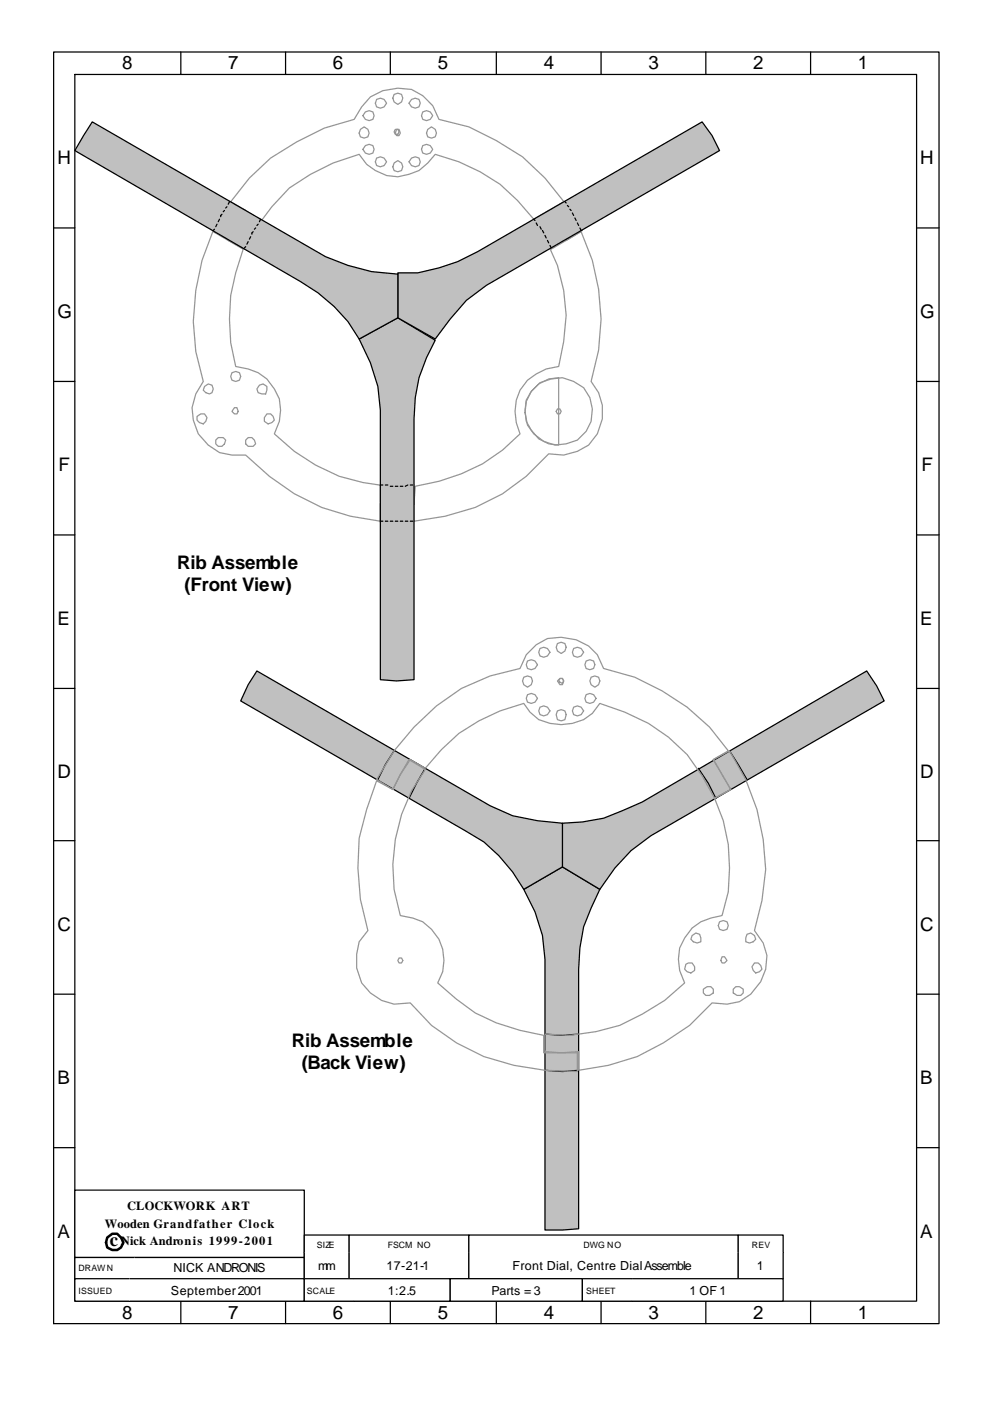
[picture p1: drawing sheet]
<svg xmlns="http://www.w3.org/2000/svg" width="210mm" height="297mm" viewBox="0 0 210 297" stroke-linecap="round" stroke-linejoin="round" font-family="sans-serif">
<g fill="none" stroke="#000" stroke-width=".26">
<path d="M11.4 11h187.8v269.6h-187.8zM15.9 15.8h178.6v260.1h-178.6zM38.4 11v4.8M60.6 11v4.8M82.8 11v4.8M105.3 11v4.8M127.5 11v4.8M149.8 11v4.8M172 11v4.8M11.4 48.3h4.5M194.5 48.3h4.7M11.4 80.9h4.5"/>
<path d="M194.5 80.9h4.7M11.4 113.4h4.5M194.5 113.4h4.7M11.4 146h4.5M194.5 146h4.7M11.4 178.2h4.5M194.5 178.2h4.7M11.4 210.8h4.5M194.5 210.8h4.7M11.4 243.3h4.5M194.5 243.3h4.7M38.4 275.9v4.7"/>
<path d="M60.6 275.9v4.7M82.8 275.9v4.7M105.3 275.9v4.7M127.5 275.9v4.7M149.8 275.9v4.7M172 275.9v4.7"/>
</g>
<g fill="none" stroke="#969696" stroke-width=".26">
<path d="M52.9 37.7l4.5-4.2 5.6-3.4 5.8-2.9 6.3-1.9 1.6-2.6 1.9-2.2 2.6-1.3 3.2-.5 2.9 .3 2.4 1.3 2.1 2.1 1.3 2.9 6.4 1.6 5.8 2.9 5.6 3.4 4.7 4.5 4.3 5.3 3.7 5.9-3.5 2.1-1.6-3.2-2.1-3.2-3.2 1.9-3.4-4-3.7-3.4-4.2-2.7-4.5-2.1-5.1-1.6-1.5 1.9-1.9 1.6-2.1 .8a8.6 8.6 0 0 1-9-2.2l-1.6-2.1-5.6 1.9-4.7 2.4-4.5 2.9-3.7 3.9-3.2 4.3-2.6 4.7-3.5-1.8 1.6-3.2 2.1-3.2-3.2-1.8zM76.5 27.4l.8-.5 .8 .5 .2 .8-.2 .8-.8 .3-.8-.3-.3-.8zM77.5 30.9l.8-.3 .8 .3 .3 .8-.3 .8-.8 .2-.8-.2-.5-.8zM77.5 23.7l.8-.2 .8 .2 .3 .8-.3 .8-.8 .3-.8-.3-.5-.8zM79.9 33.5l.8-.3 .8 .3 .5 .8-.5 .8-.8 .3-.8-.3-.3-.8zM79.9 21.1l.8-.3 .8 .3 .5 .8-.5 .8-.8 .2-.8-.2-.3-.8zM83.6 20l.8-.2 .8 .2 .3 .8-.3 .8-.8 .5-.8-.5-.3-.8zM83.6 34.6l.8-.6 .8 .6 .3 .8-.3 .8-.8 .2-.8-.2-.3-.8zM83.9 27.4h.5l.3 .6-.3 .5h-.5l-.3-.5zM84.1 27.4h.6l.2 .8-.2 .6h-.6l-.2-.6zM87.3 21.1l.8-.3 .8 .3 .3 .8-.3 .8-.8 .2-.8-.2-.5-.8zM87.3 33.5l.8-.3 .8 .3 .3 .8-.3 .8-.8 .3-.8-.3-.5-.8z"/>
<path d="M89.7 23.7l.8-.2 .8 .2 .5 .8-.5 .8-.8 .3-.8-.3-.3-.8zM89.7 30.9l.8-.3 .8 .3 .5 .8-.5 .8-.8 .2-.8-.2-.3-.8zM90.8 27.4l.7-.5 .8 .5 .3 .8-.3 .8-.8 .3-.7-.3-.3-.8zM45.2 49.1l3.2 1.9M48.7 42.8l3.4 1.8-2.1 3.2-1.6 3.2 3.2 1.8-1.6 5.1a37.9 37.9 0 0 0 0 19.8l2.7 .5 2.1 .8 1.8 1.3 1.6 2.2 1.1 2.1 .2 2.4-.2 2.3-1.1 2.7a37.3 37.3 0 0 0 24.1 11.1l5.5-.3v4h-7.1v3.7a42 42 0 0 1-23.6-9.5l-5-4.5h-2.9l-2.6-.5a9.6 9.6 0 0 1-3.5-15.1 42.5 42.5 0 0 1-.2-25.7l2.3-6.3zM52.1 44.6l3.2 2.1M113.2 46.7l3.2-2.1 2.1 3.2 1.6 3.2 3.2-1.9a43.3 43.3 0 0 1 2.1 31.8 9.7 9.7 0 0 1-.5 13.5l-2.4 1.3-2.9 .8-3.2-.3a38.4 38.4 0 0 1-21.9 13.2l-6.7 1.1-7.1 .3v-4l3.7 .3 3.4-.3 .3-3.7a39.2 39.2 0 0 0 18.5-7.7l3.7-3.4a10.2 10.2 0 0 1 1.6-11.4l1.9-1.3 2.1-1.1 2.6-.5 1.1-5.3a33.6 33.6 0 0 0-6.4-25.7zM119.6 42.8l-3.2 1.8M120.1 51l-3.2 1.8M41.8 88.3l.8-.5h.8l.5 .7-.2 .8-.6 .6-.8-.3-.5-.5zM43.4 81.9l.8-.5 .8 .3 .2 .8-.2 .8-.6 .2-.7-.2-.6-.6zM45.8 93.3l.5-.5h1.1l.5 .5-.3 .8-.5 .5h-.8l-.5-.5z"/>
<path d="M49.7 86.4h.6l.2 .8-.2 .6h-.6l-.5-.6zM52.1 93.3l.6-.5h.7l.6 .5 .2 .8-.5 .5h-1l-.6-.5zM55 81.7l.8-.3 .8 .5v.8l-.2 .8h-.8l-.8-.2-.3-.8zM56.6 87.8h.8l.5 .5 .3 .8-.5 .5-.8 .3-.8-.6v-.8zM112.7 83l1.9-1.9 2.3-.8 2.4-.2 2.4 .8 2.1 1.3a7.5 7.5 0 0 1-1.3 11.1l-2.4 .8-2.4 .3a7.3 7.3 0 0 1-6-9.3zM112.7 83l1.6-1.6 2.1-1.1 2.1-.2v14.3l-2.1-.3-2.1-1.1-1.6-1.8a7 7 0 0 1 0-8.2zM118.3 86.7h.5l.3 .5-.3 .6h-.5l-.3-.6zM80.7 102.8v3.7M87.8 106.8v3.7"/>
<circle cx="50" cy="79.8" r="1.09"/>
</g>
<path d="M76.2 71.9l8.2-4.5 7.9 4.7a30.4 30.4 0 0 0-4.5 16.7v55.3l-3.7 .3-3.4-.3v-57.1l-.5-5.1-1.6-5z" fill-rule="evenodd" fill="#c0c0c0" stroke="#000" stroke-width=".26"/>
<g fill="none" stroke="#000" stroke-width=".26">
<path d="M80.7 102.8h.5M80.7 110.5h.5M81.8 102.8h.5M81.8 110.5h.5M82.8 103.1h.5M82.8 110.5h.5M83.9 103.1h.5M83.9 110.5h.5M84.9 103.1h.6M84.9 110.5h.6M86 110.5h.5M86.5 102.8l-.5 .3"/>
<path d="M87 102.8h.6M87 110.5h.6"/>
</g>
<path d="M84.4 57.9h4.2l4.5-1.1 4-1.3 4.2-2.1 47.7-27.6 2.1 3 1.6 3.1-49.5 28.6-4.2 3.2-3.5 3.9-3.2 4.3-7.9-4.5z" fill-rule="evenodd" fill="#c0c0c0" stroke="#000" stroke-width=".26"/>
<g fill="none" stroke="#000" stroke-width=".26">
<path d="M113.2 46.5l.3 .2M113.8 47.3l.2 .5M114.6 48.1l.2 .5M115.1 48.9l.3 .5M115.6 49.9l.3 .5M116.2 51l.2 .5M116.7 52l.2 .6M119.9 42.8l.2 .2M120.4 43.6l.2 .2M120.9 44.4l.3 .2M121.4 45.2l.3 .5M122 46.2l.2 .5"/>
<path d="M122.5 47.3l.3 .5M123 48.3l.3 .6"/>
</g>
<path d="M19.6 25.8l49.5 28.6 4.7 1.9 5 1.3 5.6 .5v9.3l-8.2 4.5a31.8 31.8 0 0 0-12.4-12.2l-47.9-27.8z" fill-rule="evenodd" fill="#c0c0c0" stroke="#000" stroke-width=".26"/>
<g fill="none" stroke="#000" stroke-width=".26">
<path d="M45.5 48.6l-.3 .3M46 47.5l-.2 .6M46.6 46.5l-.3 .5M47.1 45.4l-.3 .3v.2M47.6 44.6l-.2 .3M48.2 43.8l-.3 .3M48.7 42.8l-.3 .5M52.1 52.3l-.2 .3M52.7 51.2l-.3 .6M53.2 50.2l-.3 .5M53.7 49.1l-.3 .3v.3M54.2 48.3l-.2 .3"/>
<path d="M54.8 47.5l-.3 .3M55.3 46.5l-.3 .5"/>
</g>
<path d="M111.1 188.6l8.2-4.8 8 4.8-1.9 3.9-1.6 4-.8 4.5-.2 4.5v55l-3.5 .3h-3.7v-57.4l-.5-5.1-1.6-5z" fill-rule="evenodd" fill="#c0c0c0" stroke="#000" stroke-width=".26"/>
<path d="M115.6 219.3l3.7 .2 3.5-.2M115.6 226.9l3.7 .3 3.5-.3" fill="none" stroke="#000" stroke-width=".26"/>
<path d="M119.3 174.5l4.3-.2 4.5-.8 8.2-3.5 47.6-27.7 2.1 3.1 1.6 3.2-49.5 28.6-4.2 3.2-3.5 3.7-3.1 4.5-8-4.8z" fill-rule="evenodd" fill="#c0c0c0" stroke="#000" stroke-width=".26"/>
<path d="M154.8 159.2l3.7 6.1M148.2 162.9l2.1 3.2 1.6 3.1" fill="none" stroke="#000" stroke-width=".26"/>
<path d="M54.5 142.3l49.5 28.5 4.7 2.1 5.3 1.1 5.3 .5v9.3l-8.2 4.8-2.4-3.7-2.9-3.5-3.1-2.9-51.6-29.9 1.6-3.4z" fill-rule="evenodd" fill="#c0c0c0" stroke="#000" stroke-width=".26"/>
<path d="M83.6 159.2l-1.8 2.9-1.6 3.2M90.2 162.9l-1.8 3.2-1.6 3.1" fill="none" stroke="#000" stroke-width=".26"/>
<g fill="none" stroke="#969696" stroke-width=".26">
<path d="M114.6 137.5l.8-.3 .8 .3 .5 .8-.5 .8-.8 .2-.8-.2-.3-.8zM118.3 136.4l.8-.2 .8 .2 .2 .8-.2 .8-.8 .6-.8-.6-.3-.8zM121.7 137.5l.8-.3 .8 .3 .5 .8-.5 .8-.8 .2-.8-.2-.3-.8zM87.8 154.2a36.9 36.9 0 0 1 22.5-12.5l1.4-2.9 2.1-2.1 2.4-1.3a10.3 10.3 0 0 1 10.5 3.4l1.4 2.9 6.6 1.9 5.8 2.9 5.3 3.4 4.7 4.3 4 5-3.2 1.8 3.7 6.4-3.4 1.8-2.6-4.7a32.3 32.3 0 0 0-16.4-13.5l-5.3-1.9a8.7 8.7 0 0 1-8.2 4.5l-2.4-.2-2.4-.8-1.9-1.6-1.3-1.9-5 1.6-4.5 2.1-4.2 2.7-3.7 3.4-3.5 4-3.2-1.9-2.1 3.2-1.6 3.2-3.4-2.1 3.7-6.1zM111.1 143.6l.8-.3 .8 .3 .3 .8-.3 .8-.8 .5-.8-.5-.2-.8zM111.9 140.1l.8-.2 .8 .2 .5 .8-.5 .8-.8 .3-.8-.3-.2-.8zM111.9 147.3l.8-.3 .8 .3 .5 .8-.5 .8-.8 .2-.8-.2-.2-.8zM114.6 149.9l.8-.2 .8 .2 .5 .8-.5 .8-.8 .3-.8-.3-.3-.8zM118.3 150.7l.8-.2 .8 .2 .2 .8-.2 1.1-.8 .2-.8-.2-.3-1.1zM118.3 144.4l.5-.6h.5l.3 .6-.3 .8h-.5zM118.8 143.8h.5l.3 .6-.3 .5-.8-.5zM121.7 149.9l.8-.2 .8 .2 .5 .8-.5 .8-.8 .3-.8-.3-.3-.8z"/>
<path d="M124.4 147.3l.7-.3 .8 .3 .6 .8-.6 .8-.8 .2-.7-.2-.3-.8zM125.4 143.6l.8-.3 .8 .3 .3 .8-.3 .8-.8 .5-.8-.5-.3-.8zM79.9 165.5l3.4 1.9 1.6-3.2 1.9-3.2 3.4 2.2a34.6 34.6 0 0 0-5.3 30.9 9.4 9.4 0 0 1 8 14.3l3.9 3.4 4 3 4.5 2.1 5 1.6 5.1 1v3.7h7.1v4l-6.9-.3-6.6-1-6.3-1.9-5.9-2.9-5.3-3.7-4.5-4.8a9.4 9.4 0 0 1-10.3-4.2l-1-3.2v-2.9l.5-2.6 1.9-2.4-1.6-6.6-.6-6.6 .3-6.4 1.6-6.1zM151.3 161l3.5-1.8a45.5 45.5 0 0 1 7.7 25.1l-.8 6.6-1.6 6.4a8.5 8.5 0 0 1 1.3 10.8l-2.1 2.7-2.4 1.6-2.6 .5-3.2-.3-4.8 4.8-5.5 3.7-5.6 2.9-6.1 1.9-6.3 1v-3.9l-3.7 .2-3.5-.2v-3.7l5.3 .2 5.6-.8 5-1.3 4.8-2.4 4.7-2.9 4.3-3.7-1.1-2.6-.3-2.4 .3-2.4 1.1-2.1 1.5-2.1 1.9-1.4 2.1-.8 2.4-.5 1.3-5a35.2 35.2 0 0 0-2.9-19.9l3.4-1.8zM146.8 198.3l.8-.5 .8 .3 .3 .8v.8l-.8 .2-.8-.2-.5-.6zM158.5 198.1l.8-.3 .8 .5 .2 .8-.5 .6-.8 .2-.8-.2v-.8zM84.7 203.1h.5l.3 .5-.3 .6h-.5l-.3-.6zM145.5 204.4l.5-.2h.8l.6 .8v.8l-.8 .5-.8-.3-.5-.5zM149.2 209.7l.8-.5h.8l.5 .5v.8l-.8 .5h-.7l-.6-.5zM153.2 202.8h.5l.6 .8-.6 .6h-.5l-.3-.6zM155.6 209.7l.5-.5h.8l.8 .5v.8l-.5 .5h-.8l-.8-.5zM160.1 204.2h.8l.5 .5 .3 .8-.6 .5-.8 .3-.5-.5-.3-.8z"/>
<circle cx="125.1" cy="141" r="1.09"/>
<circle cx="153.5" cy="196.3" r="1.09"/>
</g>
<path d="M15.9 252.3h48.7v14.3h-48.7z" fill-rule="evenodd" fill="#fff" stroke="#000" stroke-width=".26"/>
<path d="M64.6 261.8h9.5v3.8h-9.5z" fill-rule="evenodd" fill="#fff"/>
<path d="M64.6 265.6v-3.8h9.5v3.8" fill="none" stroke="#000" stroke-width=".26"/>
<path d="M74.1 261.8h25.4v3.8h-25.4z" fill-rule="evenodd" fill="#fff"/>
<path d="M74.1 265.6v-3.8h25.4v3.8" fill="none" stroke="#000" stroke-width=".26"/>
<path d="M99.5 261.8h57.1v3.8h-57.1z" fill-rule="evenodd" fill="#fff"/>
<path d="M99.5 265.6v-3.8h57.1v3.8" fill="none" stroke="#000" stroke-width=".26"/>
<path d="M156.6 261.8h9.6v3.8h-9.6z" fill-rule="evenodd" fill="#fff"/>
<path d="M156.6 265.6v-3.8h9.6v3.8" fill="none" stroke="#000" stroke-width=".26"/>
<path d="M15.9 266.6h12.7v4.5h-12.7z" fill-rule="evenodd" fill="#fff"/>
<path d="M28.6 266.6h-12.7v4.5h12.7" fill="none" stroke="#000" stroke-width=".26"/>
<path d="M28.6 266.6h36v4.5h-36z" fill-rule="evenodd" fill="#fff"/>
<path d="M28.6 266.6h36v4.5h-36" fill="none" stroke="#000" stroke-width=".26"/>
<path d="M64.6 265.6h9.5v5.5h-9.5z" fill-rule="evenodd" fill="#fff"/>
<path d="M64.6 265.6v5.5h9.5v-5.5" fill="none" stroke="#000" stroke-width=".26"/>
<path d="M74.1 265.6h25.4v5.5h-25.4z" fill-rule="evenodd" fill="#fff"/>
<path d="M74.1 265.6v5.5h25.4v-5.5" fill="none" stroke="#000" stroke-width=".26"/>
<path d="M99.5 265.6h57.1v5.5h-57.1z" fill-rule="evenodd" fill="#fff"/>
<path d="M99.5 265.6v5.5h57.1v-5.5" fill="none" stroke="#000" stroke-width=".26"/>
<path d="M156.6 265.6h9.6v5.5h-9.6z" fill-rule="evenodd" fill="#fff"/>
<path d="M156.6 265.6v5.5h9.6v-5.5" fill="none" stroke="#000" stroke-width=".26"/>
<path d="M15.9 271.1h11.6v4.8h-11.6z" fill-rule="evenodd" fill="#fff"/>
<path d="M27.5 271.1h-11.6v4.8h11.6" fill="none" stroke="#000" stroke-width=".26"/>
<path d="M27.5 271.1h37.1v4.8h-37.1z" fill-rule="evenodd" fill="#fff"/>
<path d="M27.5 271.1h37.1v4.8h-37.1" fill="none" stroke="#000" stroke-width=".26"/>
<path d="M64.6 271.1h10.5v4.8h-10.5z" fill-rule="evenodd" fill="#fff"/>
<path d="M75.1 271.1h-10.5v4.8h10.5" fill="none" stroke="#000" stroke-width=".26"/>
<path d="M75.1 271.1h20.4v4.8h-20.4z" fill-rule="evenodd" fill="#fff"/>
<path d="M75.1 271.1h20.4v4.8h-20.4" fill="none" stroke="#000" stroke-width=".26"/>
<path d="M95.5 271.1h28.1v4.8h-28.1z" fill-rule="evenodd" fill="#fff" stroke="#000" stroke-width=".26"/>
<path d="M123.6 271.1h10.5v4.8h-10.5z" fill-rule="evenodd" fill="#fff"/>
<path d="M134.1 271.1h-10.5v4.8h10.5" fill="none" stroke="#000" stroke-width=".26"/>
<path d="M134.1 271.1h32.1v4.8h-32.1z" fill-rule="evenodd" fill="#fff"/>
<path d="M134.1 271.1h32.1v4.8h-32.1" fill="none" stroke="#000" stroke-width=".26"/>
<path d="M22.8 262.4l1-.8h1.1l.8 .8 .5 1-.5 1.1-.8 .5h-1.1l-1-.5-.3-1.1z" fill="none" stroke="#000" stroke-width=".53"/>
<g font-size="4">
<text x="25.9" y="14.7">8</text>
<text x="48.4" y="14.7">7</text>
<text x="70.6" y="14.7">6</text>
<text x="92.9" y="14.7">5</text>
<text x="115.4" y="14.7">4</text>
<text x="137.6" y="14.7">3</text>
<text x="159.8" y="14.7">2</text>
<text x="182" y="14.7">1</text>
<text x="12.2" y="34.8">H</text>
<text x="195.3" y="34.8">H</text>
<text x="12.2" y="67.4">G</text>
<text x="195.3" y="67.4">G</text>
<text x="12.4" y="99.9">F</text>
<text x="195.5" y="99.9">F</text>
<text x="37.6" y="120.6">Rib Assemble</text>
<text x="39.2" y="125.3">(Front View)</text>
<text x="12.2" y="132.5">E</text>
<text x="195.3" y="132.5">E</text>
<text x="12.2" y="165">D</text>
<text x="195.3" y="165">D</text>
<text x="12.2" y="197.3">C</text>
<text x="195.3" y="197.3">C</text>
<text x="61.9" y="221.9">Rib Assemble</text>
<text x="64" y="226.7">(Back View)</text>
<text x="12.2" y="229.8">B</text>
<text x="195.3" y="229.8">B</text>
<text x="12.2" y="262.4">A</text>
<text x="195.3" y="262.4">A</text>
<text x="23.3" y="264.2">c</text>
<text x="25.9" y="279.6">8</text>
<text x="48.4" y="279.6">7</text>
<text x="70.6" y="279.6">6</text>
<text x="92.9" y="279.6">5</text>
<text x="115.4" y="279.6">4</text>
<text x="137.6" y="279.6">3</text>
<text x="159.8" y="279.6">2</text>
<text x="182" y="279.6">1</text>
</g>
<g font-size="2.6">
<text x="27" y="256.6">CLOCKWORK ART</text>
<text x="22.2" y="260.3">Wooden Grandfather Clock</text>
<text x="25.7" y="264">Nick Andronis 1999-2001</text>
<text x="36.8" y="269.8">NICK ANDRONIS</text>
<text x="67.5" y="269.3">mm</text>
<text x="82" y="269.3">17-21-1</text>
<text x="108.7" y="269.3">Front Dial, Centre Dial Assemble</text>
<text x="160.6" y="269.3">1</text>
<text x="36.2" y="274.5">September 2001</text>
<text x="82.3" y="274.5">1:2.5</text>
<text x="104.2" y="274.5">Parts = 3</text>
<text x="146.3" y="274.5">1 OF 1</text>
</g>
<g font-size="1.9">
<text x="16.7" y="269.5">DRAWN</text>
<text x="67.2" y="264.5">SIZE</text>
<text x="82.3" y="264.5">FSCM NO</text>
<text x="123.8" y="264.5">DWG NO</text>
<text x="159.5" y="264.5">REV</text>
<text x="16.7" y="274.3">ISSUED</text>
<text x="65.1" y="274.3">SCALE</text>
<text x="124.4" y="274.3">SHEET</text>
</g>
</svg>
